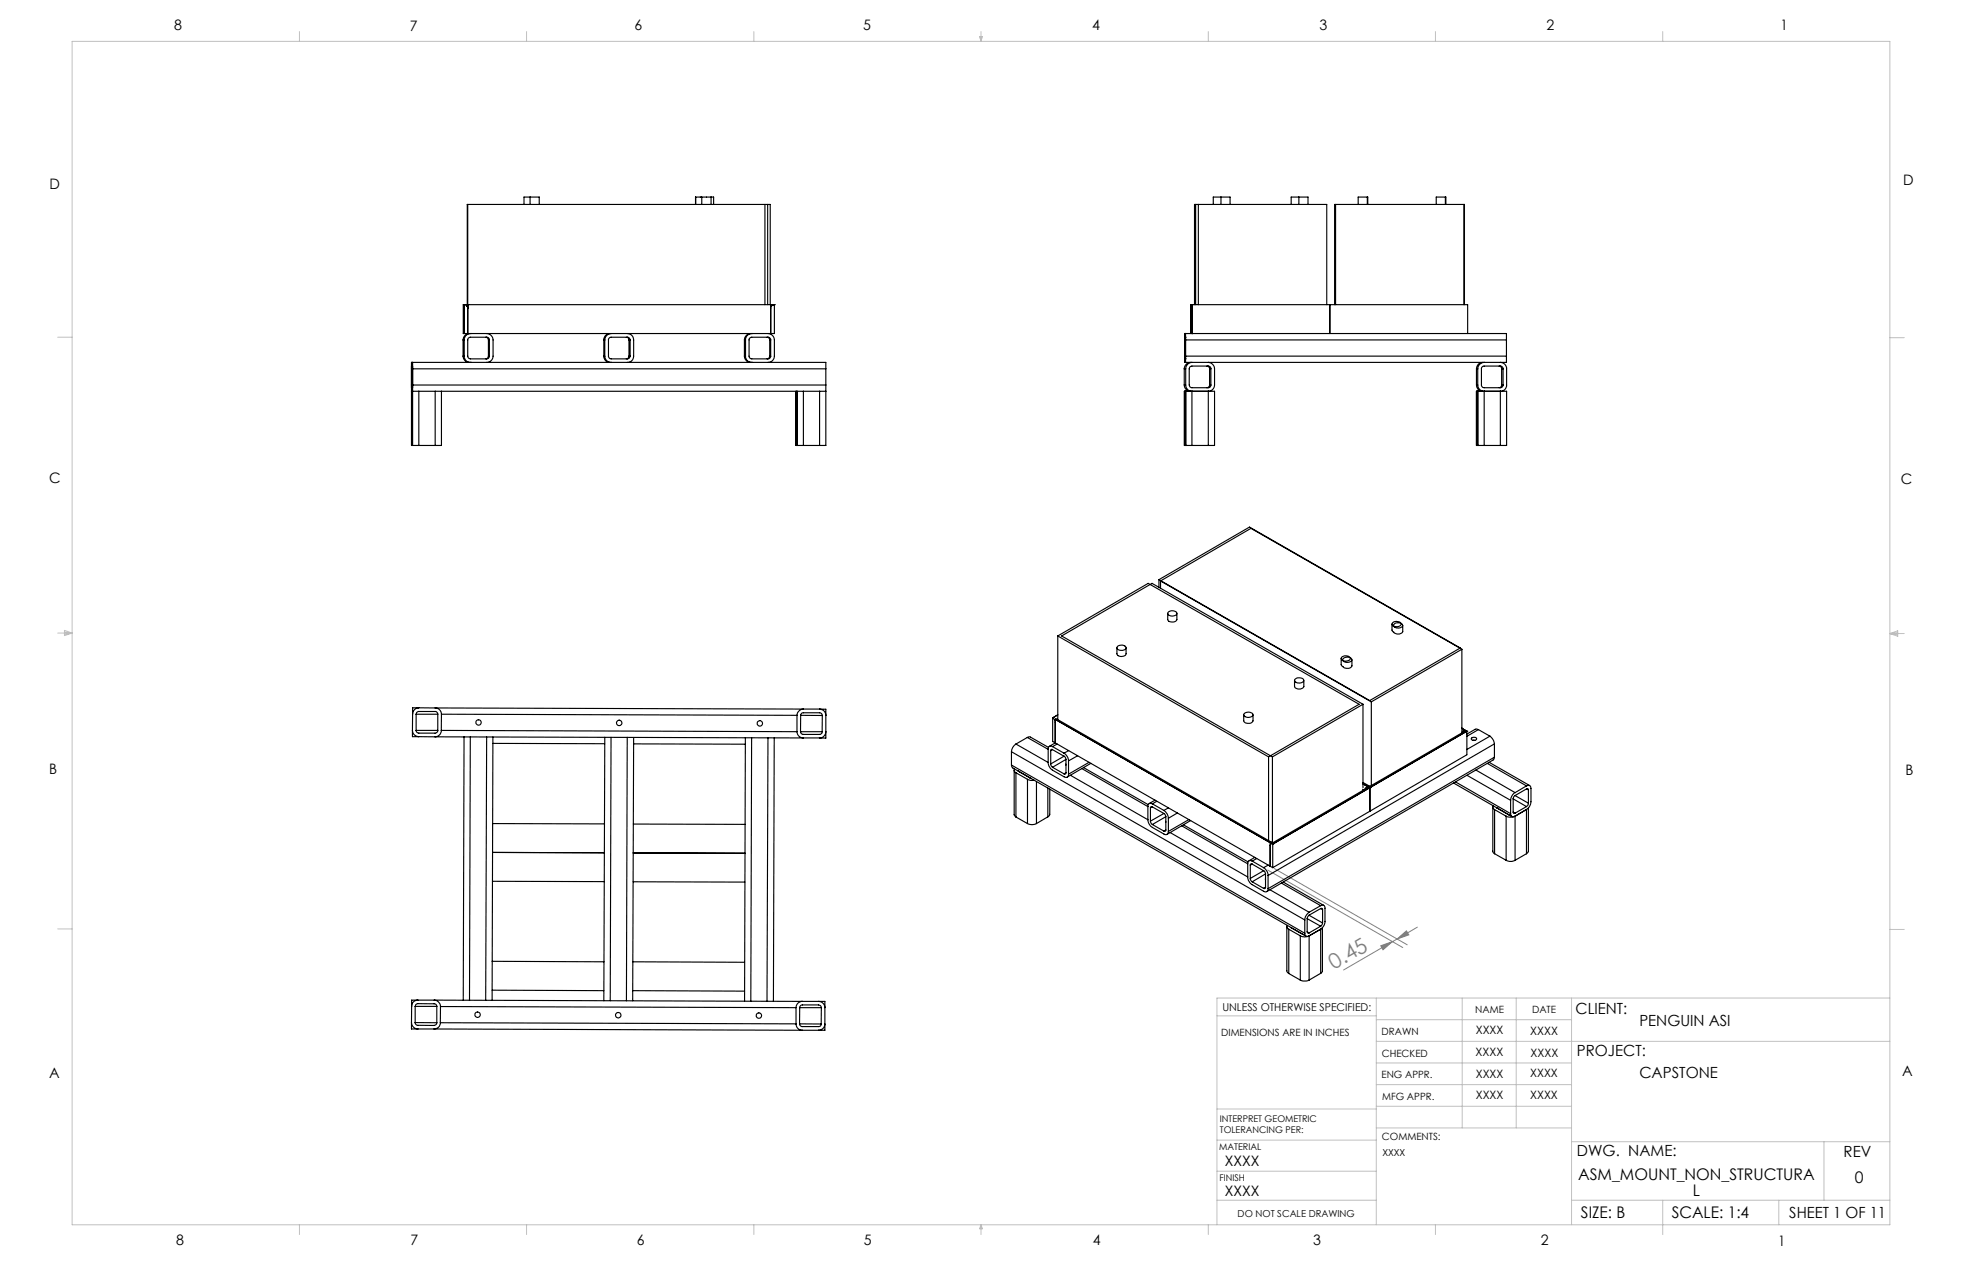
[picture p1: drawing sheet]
<svg xmlns="http://www.w3.org/2000/svg" width="432mm" height="279mm" viewBox="0 0 432 279" stroke-linecap="round" stroke-linejoin="round" font-family="sans-serif">
<path d="M279 191.4l29.7 17.1M280.4 191.1l29.3 16.8M303.9 208.1l2.6-.9-2.1 1.8zM306.5 207.2l-10.8 6.2M307.5 206.6l2-1.8 .6 .9zM307.5 206.6l-1 .6M311.9 204l-4.4 2.6" fill="none" stroke="#808080" stroke-width=".22"/>
<g fill="none" stroke="#c0c0c0" stroke-width=".22">
<path d="M15.9 9.1h400v260.4h-400zM65.9 6.9v2.2M115.9 6.9v2.2M165.9 6.9v2.2M215.6 8h.6l-.3 1.1zM215.7 8l.2 1.1M215.9 6.9v2.2M216 8l-.1 1.1M265.9 6.9v2.2M315.9 6.9v2.2M365.9 6.9v2.2M12.7 74.2h3.2"/>
<path d="M415.9 74.3h3.2M12.7 139.3h3.2M14.2 139.1l1.7 .2M14.2 138.7l1.7 .6-1.7 .5zM15.9 139.3l-1.7 .3M415.9 139.4h3.2M415.9 139.4l1.8-.6v1.2zM415.9 139.4l1.8 .3M417.7 139.2l-1.8 .2M12.7 204.4h3.2M302.9 219.6v49.9M321.8 219.6v28.5"/>
<path d="M333.7 219.6v28.5M345.9 219.6v49.9M415.9 204.5h3.2M415.9 219.6h-148.1v49.9M267.8 223.5h35.1M302.9 229.1h113M302.9 233.9h43M302.9 224.3h43M302.9 238.6h43M267.8 257.7h35.1M267.8 250.8h35.1M267.8 244h35.1"/>
<path d="M302.9 248.1h43M302.9 243.4h43M345.9 251.2h70M401.4 251.2v12.9M65.9 269.5v2.1M115.9 269.5v2.1M165.9 269.5v2.1M215.9 269.5v2.1M215.9 269.5l.3 .8h-.6zM265.9 269.5v2.1M267.8 264.1h35.1M315.9 269.5v2.1"/>
<path d="M345.9 264.1h70M365.9 264.1v7.5M391.5 264.1v5.4"/>
</g>
<path d="M303.9 208.1l2.6-.9-2.1 1.8zM307.5 206.6l2-1.8 .6 .9z" fill="#808080"/>
<g fill="none" stroke="#000" stroke-width=".25">
<path d="M102.9 45v28.4M116.7 43.4h2v1.6M116.7 43.4h-1.4v1.6M116.7 43.4v1.6M153.1 43.4h1.3M153.1 43.4v1.6M154.4 43.4h2.1M154.4 43.4v1.6M156.5 43.4h.6v1.6M156.5 43.4v1.6M168.3 45v22M168.9 45v22"/>
<path d="M263.1 45v22M263.7 45v22M268.7 43.4h-1.7v1.6M268.7 43.4h2v1.6M268.7 43.4v1.6M285.9 43.4h-1.7v1.6M285.9 43.4h2v1.6M285.9 43.4v1.6M293.9 45v22M300.9 43.4l.1 1.6M300.9 43.4h-2v1.6M300.9 43.4v1.6"/>
<path d="M318.1 43.4l.1 1.6M318.1 43.4h-2v1.6M318.1 43.4v1.6M322.2 45v22M90.6 79.7v1.4M90.8 79.7v1.4M101.9 78.4a1.38 1.38 0 0 0 1.4 1.3M101.9 78.4h.3M101.9 74.8h.3M101.9 74.8v3.6M102.1 67v6.4M102.2 67a.85 .85 0 0 1 .7 .8v-.8"/>
<path d="M102.2 67h.1M102.2 78.4a1.33 1.33 0 0 0 1.3 1.3M102.2 67h-.2v6.4h68.4v-6.4M102.2 67v6.4M102.2 74.8v3.6M102.7 67v.3zM102.7 67h.1M102.8 67v.5v-22.5h66.7v22M102.8 67h.1M102.9 67h.1M102.9 67h66.7v6.4M103.3 73.4a1.45 1.45 0 0 0-1.4 1.4"/>
<path d="M103.5 73.4a1.39 1.39 0 0 0-1.3 1.4M103.5 73.4h.1M103.5 79.7h.1M106.9 74.2a.6 .6 0 0 1 .6 .6M107.1 73.4a1.45 1.45 0 0 1 1.4 1.4v3.6a1.39 1.39 0 0 1-1.4 1.3M107.5 78.4a.6 .6 0 0 1-.6 .6M107.5 78.4h.2M107.5 74.8h.2M107.5 74.8v3.6M107.7 74.8a.6 .6 0 0 0-.6-.6h-3.6a.6 .6 0 0 0-.6 .6v3.6a.6 .6 0 0 0 .6 .6h3.6a.6 .6 0 0 0 .6-.6M107.7 74.8v3.6M132.9 78.4a1.33 1.33 0 0 0 1.4 1.3"/>
<path d="M132.9 78.4h.2M132.9 74.8v3.6M132.9 74.8h.2M133.1 78.4a1.39 1.39 0 0 0 1.4 1.3M133.1 74.8v3.6M134.3 73.4a1.39 1.39 0 0 0-1.4 1.4M134.5 73.4a1.45 1.45 0 0 0-1.4 1.4M137.8 74.2a.6 .6 0 0 1 .6 .6M138.1 73.4a1.39 1.39 0 0 1 1.4 1.4v3.6a1.33 1.33 0 0 1-1.4 1.3M138.4 78.4a.6 .6 0 0 1-.6 .6M138.4 78.4h.3M138.4 74.8h.3"/>
<path d="M138.4 74.8v3.6M138.7 74.8a.6 .6 0 0 0-.6-.6h-3.6a.6 .6 0 0 0-.6 .6v3.6a.6 .6 0 0 0 .6 .6h3.6a.6 .6 0 0 0 .6-.6M138.7 74.8v3.6M163.8 78.4a1.38 1.38 0 0 0 1.4 1.3M163.8 78.4h.3M163.8 74.8h.3M163.8 74.8v3.6M164.1 78.4a1.33 1.33 0 0 0 1.4 1.3M164.1 74.8v3.6M165.2 73.4a1.45 1.45 0 0 0-1.4 1.4M165.5 73.4h.1M165.5 73.4a1.39 1.39 0 0 0-1.4 1.4"/>
<path d="M165.5 79.7h.1M168.8 74.2a.6 .6 0 0 1 .6 .6M169 73.4a1.45 1.45 0 0 1 1.4 1.4v3.6a1.39 1.39 0 0 1-1.4 1.3M169.4 78.4a.6 .6 0 0 1-.6 .6M169.4 78.4h.2M169.4 74.8h.2M169.4 74.8v3.6M169.6 74.8a.6 .6 0 0 0-.6-.6h-3.5a.6 .6 0 0 0-.6 .6v3.6a.6 .6 0 0 0 .6 .6h3.5a.6 .6 0 0 0 .6-.6M169.6 74.8v3.6M170.3 67l-.4 .2-.3 .3M170.4 67a.85 .85 0 0 0-.8 .8M170.4 67h.1"/>
<path d="M170.4 67l-.8 .3M260.7 73.4h70.8v1.4M260.7 78.4v1.3M260.7 78.4v.6M260.7 74.2v.6M260.7 74.2h.1M260.7 79h.1M260.7 73.4h.1M260.7 73.4v1.4M260.7 79.7h.1M260.7 74.8h.1M260.7 78.4h.1"/>
<path d="M260.7 78.4h70.8M260.7 74.8h70.8M260.7 74.8v3.6M260.8 78.4v.6M260.8 78.4v1.3M260.8 74.8v3.6M260.8 74.2v.6M260.8 74.2h.1M260.8 79h.1M260.8 79.7h.1M260.8 73.4v1.4M260.8 73.4h.1"/>
<path d="M260.9 74.2v.6M260.9 78.4v.6M260.9 73.4v1.4M260.9 74.2h.1M260.9 79h.1M260.9 74.8v3.6M260.9 78.4v1.3zM262 79.7a1.45 1.45 0 0 0-1.4 1.4M262.1 67v.8M262.1 67h.1M262.1 67h60.9v6.4M262.1 67v6.4"/>
<path d="M262.3 67h.1M262.3 73.4h.1M262.3 67v.8M262.3 79.7a1.45 1.45 0 0 0-1.4 1.4M262.3 67v6.4M262.9 67v-22h29.1v22M265.9 79.7a1.45 1.45 0 0 1 1.4 1.4v3.6a1.38 1.38 0 0 1-1.4 1.4M292.7 67v6.4M293.7 67v-22h28.6v22M326.3 79.7a1.39 1.39 0 0 0-1.4 1.4M326.6 79.7a1.45 1.45 0 0 0-1.4 1.4M330.2 79.7a1.39 1.39 0 0 1 1.4 1.4v3.6a1.33 1.33 0 0 1-1.4 1.4"/>
<path d="M331.5 78.4v1.3h-70.8M331.5 74.8v3.6M90.6 81.1v-1.4h91.2v1.4M90.6 84.7v.6v-.6M90.6 81.1v-.6v.6M90.6 84.7v1.4M90.6 86.1h.1M90.6 84.7h91.2M90.6 81.1h91.2M90.6 81.1v3.6M90.6 86.1v11.9M90.6 98h.2"/>
<path d="M90.6 86.1h.2M90.8 84.7v.6M90.8 80.5v.6M90.8 84.7v1.4M90.8 81.1v3.6M90.8 86.1v11.9M90.8 85.3h.1M90.8 80.5h.1M90.8 86.1h.1M90.8 98h.1M90.8 98h1.4M90.8 86.1h1.4"/>
<path d="M92.2 86.1h3.6M92.2 86.1v11.9M92.2 98h3.6M95.8 86.1h1.4M95.8 86.1v11.9M97.2 86.1v11.9h-1.4M97.2 86.1h78.2M175.2 98h.2M175.2 98h.1M175.2 86.1v11.9M175.4 86.1h1.4M175.4 98h1.4"/>
<path d="M175.4 98h.1M175.4 86.1v11.9M176.8 86.1h3.6M176.8 98h3.6M176.8 86.1v11.9M180.4 86.1h1.4M180.4 86.1v11.9M181.8 84.7v1.4M181.8 86.1v11.9h-1.4M181.8 81.1v3.6M260.6 84.7a1.39 1.39 0 0 0 1.4 1.4M260.6 84.7h.3"/>
<path d="M260.6 81.1h.3M260.6 81.1v3.6M260.7 86.1h.2M260.7 98h.2M260.7 98h.1M260.7 86.1h.1M260.7 86.1v11.9M260.9 84.7a1.38 1.38 0 0 0 1.4 1.4M260.9 98h1.4M260.9 86.1h1.4M260.9 98h.1M260.9 86.1h.1"/>
<path d="M260.9 81.1v3.6M260.9 86.1v11.9M262.3 86.1h3.6M262.3 98h3.6M262.3 86.1v11.9M265.6 80.5a.6 .6 0 0 1 .6 .6M265.9 86.1h1.4v11.9h-1.4M265.9 86.1v11.9M266.2 84.7a.6 .6 0 0 1-.6 .6M266.2 84.7h.3M266.2 81.1h.3M266.2 81.1v3.6"/>
<path d="M266.5 81.1a.55 .55 0 0 0-.6-.6h-3.6a.6 .6 0 0 0-.6 .6v3.6a.6 .6 0 0 0 .6 .6h3.6a.55 .55 0 0 0 .6-.6M266.5 81.1v3.6M324.9 84.7a1.33 1.33 0 0 0 1.4 1.4M324.9 86.1h.3M324.9 98h.3M324.9 86.1h.1M324.9 98h.1M324.9 84.7h.3M324.9 81.1h.3M324.9 81.1v3.6M324.9 86.1v11.9M325.2 84.7a1.39 1.39 0 0 0 1.4 1.4"/>
<path d="M325.2 86.1h1.4M325.2 98h1.4M325.2 86.1h.1M325.2 98h.1M325.2 81.1v3.6M325.2 86.1v11.9M326.6 86.1h3.6M326.6 98h3.6M326.6 86.1v11.9M329.9 80.5l.5 .3 .1 .3M330.2 86.1h1.4v11.9h-1.4M330.2 86.1v11.9"/>
<path d="M330.5 84.7l-.1 .3-.5 .3M330.5 84.7h.3M330.5 81.1h.3M330.5 81.1v3.6M330.8 81.1a.6 .6 0 0 0-.6-.6h-3.6a.6 .6 0 0 0-.6 .6v3.6a.6 .6 0 0 0 .6 .6h3.6a.6 .6 0 0 0 .6-.6M330.8 81.1v3.6M232.8 139.9l19.9-11.6 46.4 26.6-19.9 11.6M232.8 139.9l46.4 26.6M232.8 139.9v18.4M255.1 127.5v1.7M255.1 127.5l46.3 26.6 20-11.5M255.1 127.5l19.9-11.5 46.4 26.6"/>
<path d="M255.4 127.8l46.4 26.6M255.4 127.8l19.9-11.6 46.4 26.6M255.4 127.8v1.6M257 134.9v1.4a1.18 1.18 0 0 0 2 0v-1.4M257.1 134.7a1.22 1.22 0 0 1 1.9 .3 1.16 1.16 0 0 1-2-.1zM306.4 137.3v1.3a1.37 1.37 0 0 0 2.3 .3v-1.3M306.5 137.1a1.22 1.22 0 0 1 1.9 .2 1.18 1.18 0 0 1-2 0zM306.7 137.4a1.24 1.24 0 0 1 2 .2 1.14 1.14 0 0 1-2-.1zM90.8 157.1v3.6M91.6 157.1a.6 .6 0 0 1 .6-.6h3.5a.6 .6 0 0 1 .6 .6M91.6 157.1v3.6M91.6 157.1h4.7"/>
<path d="M92.2 155.7h-1.4v1.4M92.2 155.7a1.38 1.38 0 0 0-1.4 1.4M92.2 155.7l3.6 .1M95.8 155.8a1.38 1.38 0 0 1 1.4 1.3M95.8 155.8l81 .2M96.3 157.1v3.6M97.2 157.1l-.1 3.6M97.2 157.1l78.2 .3M175.4 157.4v3.6M176.2 157.4l.3-.5 .2-.1h3.7a.6 .6 0 0 1 .6 .6M176.2 157.4v3.6M176.2 157.4h4.8"/>
<path d="M176.8 156a1.45 1.45 0 0 0-1.4 1.4M176.8 156h3.6M180.4 156h1.4v1.4M180.4 156a1.39 1.39 0 0 1 1.4 1.4M181 157.4l-.1 3.6M181.8 157.4v3.6M231.7 157.9h.1M231.7 157.9l.4 .4 .1 .6M231.7 157.9v5.2l.5 .3M232.2 158.3h.1M232.2 158.3l.4-.1 47.3 27.1M232.2 158.3l47.3 27.1"/>
<path d="M232.2 158.3v5.1M232.8 157.3l-1.1 .6M245.8 142.5v1.3a1.14 1.14 0 0 0 2 0v-1.3M245.9 142.2a1.2 1.2 0 0 1 1.9 .4 1.18 1.18 0 0 1-2-.1zM273.7 157.2v1.4a1.21 1.21 0 0 0 2.1 0v-1.4M273.8 157a1.31 1.31 0 0 1 1.9 .2 1.11 1.11 0 0 1-1.8 .4l-.2-.4zM284.9 149.7v1.3a1.21 1.21 0 0 0 2 0v-1.3M285 149.4a1.35 1.35 0 0 1 1.9 .2 1.09 1.09 0 0 1-1.8 .4l-.2-.4zM295.2 144.9v1.3a1.37 1.37 0 0 0 2.3 .3v-1.4M295.3 144.6a1.22 1.22 0 0 1 1.9 .3 1.14 1.14 0 0 1-2-.1zM295.5 145a1.24 1.24 0 0 1 2 .2 1.16 1.16 0 0 1-2-.1zM300 154.9l-20 11.6"/>
<path d="M300 154.9v18.4M300 154.9l-46.5-26.6-19.9 11.6 46.4 26.6M301.8 154.4v18.4M321.4 142.6h.1M321.7 142.8l-19.9 11.6M321.7 142.8v18.5M90.8 160.7v1.4h1.4M90.8 160.7a1.39 1.39 0 0 0 1.4 1.4M91.6 160.7a.6 .6 0 0 0 .6 .6h3.5a.6 .6 0 0 0 .6-.6M91.6 160.7h4.7M92.2 162.1h3.5M95.7 162.1l81.1 .2"/>
<path d="M97.1 160.7a1.39 1.39 0 0 1-1.4 1.4M97.1 160.7l78.3 .3M102.1 162.1l-.1 58M103.5 162.1l-.2 58M107.1 162.1l-.2 58M108.5 163.5l24.6 .1M108.5 162.1l-.2 58M133.1 162.2l-.2 58M134.5 162.2l-.2 58M138 162.2l-.1 58M139.4 163.7h24.6M139.5 162.2l-.3 58"/>
<path d="M164 162.3l-.1 57.9M165.4 162.3l-.2 58M169 162.3l-.2 58M170.4 162.3l-.2 58M175.4 161a1.38 1.38 0 0 0 1.4 1.3M176.2 161a.6 .6 0 0 0 .6 .6h3.7l.4-.3v-.3M176.2 161h4.7M176.8 162.3h3.5M181.8 161v1.4l-1.5-.1M181.8 161a1.39 1.39 0 0 1-1.5 1.3M222.6 168.3l.3 .6 64.5 37.1M222.6 165.4l64.6 37"/>
<path d="M222.6 168.3l64.6 37M222.6 165.4v2.9M223.2 169.4v9.9l.4 .4M223.3 169.2l-.1 .4 .4 .4M223.6 163.7a2.15 2.15 0 0 0-1 1.7M223.6 170l2.5 1.5M223.6 170v9.7M223.6 179.7l2.5 1.5M223.6 163.7l7.1 4M224 169.6l.2 .1M224.2 169.7l2.5 1.4M224.2 169.7h.1"/>
<path d="M226.1 162.2l.6-.1 4.1 2.3M226.1 162.2l-2.5 1.5M226.1 162.2l4.6 2.7M226.1 171.5l.7 .2h.8M226.1 171.5v9.7M226.7 171.1h.1M226.7 171.1l.1 .1M228.1 171.9v9.3M230.6 179.7l-2.5 1.5M230.6 173.4v6.3M230.7 167.7a2.25 2.25 0 0 0 .9 1.7l2.6 1.5a.6 .6 0 0 0 .7 .1 .6 .6 0 0 0 .3-.7M230.7 164.8v2.9"/>
<path d="M231 173.6v5.5l-.4 .6M231.2 165.1a.23 .23 0 0 1 .2-.2 .23 .23 0 0 1 .2 0l2.6 1.5M231.2 168.1l.4 .7M231.2 165.1v3M231.6 164.3a.58 .58 0 0 0-.6-.1 .58 .58 0 0 0-.3 .6M231.6 168.8l2.6 1.5M231.6 164.3l2.6 1.4M231.6 164.9l-.4 .2M232.2 163.4l-1.2 .8M232.2 163.4l47.3 27.2M232.7 163.7l-1.1 .6M234.2 166.4l.4 .7"/>
<path d="M234.2 165.7a2.15 2.15 0 0 1 1 1.7M234.2 166.4l-3 1.7M234.6 170a.25 .25 0 0 1-.1 .3 .25 .25 0 0 1-.3 0M234.6 168.1v.2M234.6 167.1v2.9M234.6 170l-.4 .3M234.6 167.1l-3 1.7M235.2 167.4v2.9M235.2 165.1l-1 .6M235.6 170.6l17 9.7M237.2 166.3l-2 1.1M238.1 169.1l14.5 8.3"/>
<path d="M238.5 168.9l14.2 8.1M239.7 167.7l-4.5 2.6M240.1 167.9l-5.2 3.1M253.2 177.7v3M253.6 177.5l-.2-.1-.2 .3M253.6 176.8a.6 .6 0 0 0-.7 0 .6 .6 0 0 0-.3 .6v2.9M253.6 177.5l2.6 1.5M253.6 176.8l2.6 1.5M253.6 177.5l-.4 .2M254.2 176l-1.3 .8M254.6 176.3l-1 .5M256.2 178.3a2.14 2.14 0 0 1 .9 1.7"/>
<path d="M256.2 179l.4 .7M256.2 179l-3 1.7M256.6 179.7v2.9M256.6 179.7l-3 1.7M257.1 177.7l-.9 .6M259.1 178.9l-2 1.1M279.2 166.5v18.4M280 166.5v19l-.1-.2-.4 .1M299.9 173.6l.2 .2M300 172.2l1.3 .7M300 172.4l.9 .6M300.9 173l-.5 .6"/>
<path d="M300.9 173h.1M300.9 173h.5M300.9 173v.3M301.1 173.2l.4 .1M301.5 173.3h.1M301.5 173.3l-21.4 12.4M301.5 173.3v5.2M319.9 172.3l12.8 7.3M320.3 172l12.2 7M321.7 160.2l.6 .3M322.3 160.5l-.5 .7M322.3 160.5h.1"/>
<path d="M322.3 160.5v.4M322.8 160.9h.1M322.8 160.9l-.4-.1-42.7 24.9M322.8 160.9v5.2l-42.7 24.8M322.8 160.9l-21.3 12.4M322.9 170.6l9.6 5.5M323.8 162.5a.62 .62 0 0 1 .7-.3 .62 .62 0 0 1 .4 .5 .67 .67 0 0 1-1.1-.2zM324.2 162.9h.4M324.8 169.4l8.6 5M325.4 160.5l-.7-.1-1.9 1.1M325.4 160.5l2.5 1.5M325.4 160.5l-2.6 1.5"/>
<path d="M327.3 168l8.7 4.9M327.7 167.7l9 5.1M327.9 162a2.44 2.44 0 0 1 1 1.7M327.9 162l-5.1 2.9M328.5 177.5v9.9l.4 .4M328.6 177.3l-.1 .4 .4 .4M328.9 166.6l-.3 .6-49.8 28.9M328.9 163.7l-49.8 28.9M328.9 163.7v2.9M328.9 166.6l-49.8 28.9M328.9 178.1v9.7M328.9 178.1l2.6 1.5"/>
<path d="M329.4 177.7l.1 .1M329.5 177.8l2.7 1.5M329.5 177.8h.1M331.5 179.6a2.41 2.41 0 0 0 1.9 0M331.5 179.6v9.7M332 179.2h.1M332.5 179a.6 .6 0 0 0 .2 .6 .6 .6 0 0 0 .7 0M332.5 176.1v2.9M333 175.8v2.8a.25 .25 0 0 0 .1 .3 .25 .25 0 0 0 .3 0M333 178.7l.4 .2M333 175.8l3 1.6M333.4 175l3 1.7"/>
<path d="M333.4 174.4a2.15 2.15 0 0 0-.9 1.7M333.4 175l-.3 .3-.1 .5M333.4 179.6v9.7M336 173.6a.25 .25 0 0 1 .2-.1 .25 .25 0 0 1 .2 .3M336 172.9a.6 .6 0 0 1 .6-.1 .6 .6 0 0 1 .3 .7v2.9a2.15 2.15 0 0 1-.9 1.7M336 177.4l-2.6 1.5M336 173.6l-2.6 1.4M336 178.1l-2.6 1.5M336 172.9l-2.6 1.5M336 178.1v9.7M336 173.6l.4 .2M336.4 176.7l-.1 .4-.3 .3"/>
<path d="M336.4 177.8v9.5l-.4 .5M336.4 173.8v2.9M108.4 193.9l24.6 .1M108.4 181.2l24.6 .1M108.4 187.5l24.6 .1M139.3 187.6l24.7 .1M139.3 194l24.6 .1M139.4 181.3l24.6 .1M226.1 181.2a2.1 2.1 0 0 0 2 0M252.6 180.3a2.15 2.15 0 0 0 1 1.7l2.6 1.5a.6 .6 0 0 0 .6 .1 .6 .6 0 0 0 .3-.7M253.2 180.7l.4 .7M253.6 181.4l2.6 1.4"/>
<path d="M256.6 182.6a.26 .26 0 0 1-.1 .3 .26 .26 0 0 1-.3-.1M256.6 180.7v.2M256.6 182.6l-.4 .2M257.1 180v2.9M257.5 183.2l17.1 9.7M260.1 181.7l14.5 8.3M260.5 181.5l14.2 8.1M261.7 180.3l-4.6 2.6M262 180.5l-5.1 3.1M274.6 192.9a2.15 2.15 0 0 0 1 1.7l2.5 1.5a.6 .6 0 0 0 .7 0 .6 .6 0 0 0 .3-.6M275.2 193.3l.1 .4 .3 .3M275.2 190.3v3"/>
<path d="M275.6 190.1a.25 .25 0 0 0-.3 0 .25 .25 0 0 0-.1 .2M275.6 189.4a.6 .6 0 0 0-.7 0 .6 .6 0 0 0-.3 .6v2.9M275.6 190.1l2.5 1.5M275.6 194l2.5 1.4M275.6 189.4l2.5 1.5M275.6 190.1l-.4 .2M276.2 188.6l-1.3 .8M276.6 188.9l-1 .5M278.1 190.9a2.14 2.14 0 0 1 1 1.7M278.1 191.6l.4 .7M278.1 191.6l-2.9 1.7M278.5 195.2a.25 .25 0 0 1-.1 .3 .25 .25 0 0 1-.3-.1"/>
<path d="M278.5 193.3v.2M278.5 192.3v2.9M278.5 195.2l-.4 .2M278.5 192.3l-2.9 1.7M279.1 192.6v2.9M279.1 190.3l-1 .6M279.5 195.8l8.6 4.9M279.5 185.4h.1M279.5 185.4v5.2M279.5 190.6l.6 .3M280.1 185.7a.34 .34 0 0 0-.4 0 .34 .34 0 0 0-.2 .3M280.1 185.7h.1"/>
<path d="M280.1 185.7v5.2M282 194.3l8.7 4.9M282.4 194.1l8.9 5.1M290.7 199.9l-2.6 1.4-.4 .8M290.7 199.9a.26 .26 0 0 1 .3 0 .26 .26 0 0 1 .1 .2M290.7 199.2a.58 .58 0 0 1 .6 0 .58 .58 0 0 1 .3 .6v2.9a2.24 2.24 0 0 1-.9 1.7M290.7 199.2l-2.6 1.5M290.7 199.9l.4 .2M328.9 187.8l2.6 1.5M331.5 189.3a2.1 2.1 0 0 0 1.9 0M336 187.8l-2.6 1.5M108.3 211.5l24.6 .1"/>
<path d="M108.3 217.8l24.6 .1M139.2 217.9l24.7 .2M139.3 211.6l24.6 .1M283.2 203.9v9.7l.4 .6M283.3 203.6l-.1 .4 .4 .4M283.6 204.4l2.6 1.5M283.6 204.4v9.8M283.6 214.2l2.6 1.4M284.1 204l.1 .1M284.2 204.1h.1M284.2 204.1l2.5 1.5M286.2 205.9a2.03 2.03 0 0 0 1.9 0"/>
<path d="M286.2 215.6a2.33 2.33 0 0 0 1.9 0M286.2 205.9v9.7M286.7 205.5v.1M286.7 205.6h.1M287.2 205.3a.58 .58 0 0 0 .2 .6 .58 .58 0 0 0 .7 0M287.2 202.4v2.9M287.7 205a.26 .26 0 0 0 .1 .3 .26 .26 0 0 0 .3-.1M287.7 202.1v2.9M287.7 205l.4 .2M287.7 202.1l3 1.7M288.1 200.7a2.25 2.25 0 0 0-.9 1.7M288.1 205.9v9.7"/>
<path d="M288.1 201.4l3 1.7M290.7 203.8l-2.6 1.4M290.7 204.4l-2.6 1.5M290.7 204.4v9.7M290.7 214.1l-2.6 1.5M291 204.1v9.5l-.3 .5M291.1 203.1l-.4 .7M291.1 200.1v3M90.6 225v1.4h4.9M90.6 225a1.45 1.45 0 0 0 1.4 1.4M90.6 221.4v3.6M91.4 225a.6 .6 0 0 0 .6 .6h3.5a.6 .6 0 0 0 .6-.6"/>
<path d="M91.4 221.4a.6 .6 0 0 1 .6-.6h3.5a.55 .55 0 0 1 .6 .6M91.4 221.4v3.6M91.4 225h4.7M91.4 221.4h4.7M92 220a1.33 1.33 0 0 0-1.4 1.4M95.5 226.4l81.1 .3M95.6 220h-5v1.4M95.6 220a1.45 1.45 0 0 1 1.3 1.4M95.6 220l81 .3M96.1 221.4v3.6M96.9 225a1.33 1.33 0 0 1-1.4 1.4M96.9 225l78.3 .2"/>
<path d="M96.9 221.4v3.6M96.9 221.4l78.3 .3M175.2 225.2a1.39 1.39 0 0 0 1.4 1.5M175.2 221.7v3.5M176 225.2a.6 .6 0 0 0 .6 .6h3.5a.55 .55 0 0 0 .6-.5M176 225.2l4.7 .1M176 221.7a.6 .6 0 0 1 .6-.6h3.6a.6 .6 0 0 1 .6 .6M176 221.7v3.5M176 221.7h4.8M176.6 220.3h4.9v1.4M176.6 220.3a1.39 1.39 0 0 0-1.4 1.4M180.2 220.3a1.38 1.38 0 0 1 1.3 1.4"/>
<path d="M180.8 221.7l-.1 3.6M181.5 225.3v1.4h-4.9M181.5 225.3a1.39 1.39 0 0 1-1.4 1.4M181.5 221.7v3.6"/>
<circle cx="105.3" cy="158.9" r=".58"/>
<circle cx="136.3" cy="159" r=".6"/>
<circle cx="167.2" cy="159.1" r=".59"/>
<circle cx="105.1" cy="223.2" r=".59"/>
<circle cx="136.1" cy="223.3" r=".6"/>
<circle cx="167" cy="223.4" r=".58"/>
</g>
<text font-size="4.7" fill="#808080" x="293.6" y="213.5" transform="rotate(-30 293.6 213.5)">0.45</text>
<g font-size="3.5">
<text x="347.3" y="259.6">ASM_MOUNT_NON_STRUCTURA</text>
<text x="372.6" y="263.2">L</text>
<text x="408.2" y="260.2">0</text>
<text x="347.9" y="268">SIZE: B</text>
<text x="367.9" y="268">SCALE: 1:4</text>
</g>
<g font-size="3.4">
<text x="346.8" y="223.1">CLIENT:</text>
<text x="360.8" y="225.8">PENGUIN ASI</text>
<text x="347.1" y="232.3">PROJECT:</text>
<text x="360.8" y="237.1">CAPSTONE</text>
<text x="347.1" y="254.2">DWG. NAME:</text>
<text x="405.7" y="254.5">REV</text>
<text x="393.8" y="267.9">SHEET 1 OF 11</text>
</g>
<g font-size="3.2">
<text x="38.3" y="6.7">8</text>
<text x="90.2" y="6.7">7</text>
<text x="139.7" y="6.5">6</text>
<text x="190" y="6.5">5</text>
<text x="240.4" y="6.5">4</text>
<text x="290.4" y="6.7">3</text>
<text x="340.4" y="6.5">2</text>
<text x="391.9" y="6.7">1</text>
<text x="10.9" y="41.6">D</text>
<text x="418.9" y="40.7">D</text>
<text x="10.9" y="106.3">C</text>
<text x="418.4" y="106.4">C</text>
<text x="10.8" y="170.2">B</text>
<text x="419.4" y="170.6">B</text>
<text x="10.8" y="237.2">A</text>
<text x="418.6" y="236.8">A</text>
<text x="269.6" y="256.5">XXXX</text>
<text x="269.6" y="263.2">XXXX</text>
<text x="38.8" y="273.8">8</text>
<text x="90.4" y="273.8">7</text>
<text x="140.2" y="273.8">6</text>
<text x="190.1" y="273.9">5</text>
<text x="240.5" y="273.8">4</text>
<text x="289" y="273.9">3</text>
<text x="339.1" y="273.8">2</text>
<text x="391.4" y="274.1">1</text>
</g>
<g font-size="2.5">
<text x="324.8" y="227.6">XXXX</text>
<text x="336.8" y="227.7">XXXX</text>
<text x="324.8" y="232.3">XXXX</text>
<text x="336.8" y="232.5">XXXX</text>
<text x="324.8" y="237.1">XXXX</text>
<text x="336.8" y="237">XXXX</text>
<text x="324.8" y="241.9">XXXX</text>
<text x="336.8" y="241.8">XXXX</text>
</g>
<text font-size="2.4" x="269" y="222.4">UNLESS OTHERWISE SPECIFIED:</text>
<g font-size="2.2">
<text x="268.8" y="228">DIMENSIONS ARE IN INCHES</text>
<text x="304.1" y="227.7">DRAWN</text>
<text x="324.7" y="222.9">NAME</text>
<text x="337.2" y="222.9">DATE</text>
<text x="304.1" y="232.6">CHECKED</text>
<text x="304" y="237.2">ENG APPR.</text>
<text x="304.2" y="241.9">MFG APPR.</text>
<text x="304.1" y="250.9">COMMENTS:</text>
</g>
<g font-size="2.1">
<text x="304.2" y="254.3">XXXX</text>
<text x="272.4" y="267.8">DO NOT SCALE DRAWING</text>
</g>
<g font-size="2">
<text x="268.5" y="246.8">INTERPRET GEOMETRIC</text>
<text x="268.5" y="249.4">TOLERANCING PER:</text>
<text x="268.3" y="252.9">MATERIAL</text>
<text x="268.4" y="259.7">FINISH</text>
</g>
</svg>
